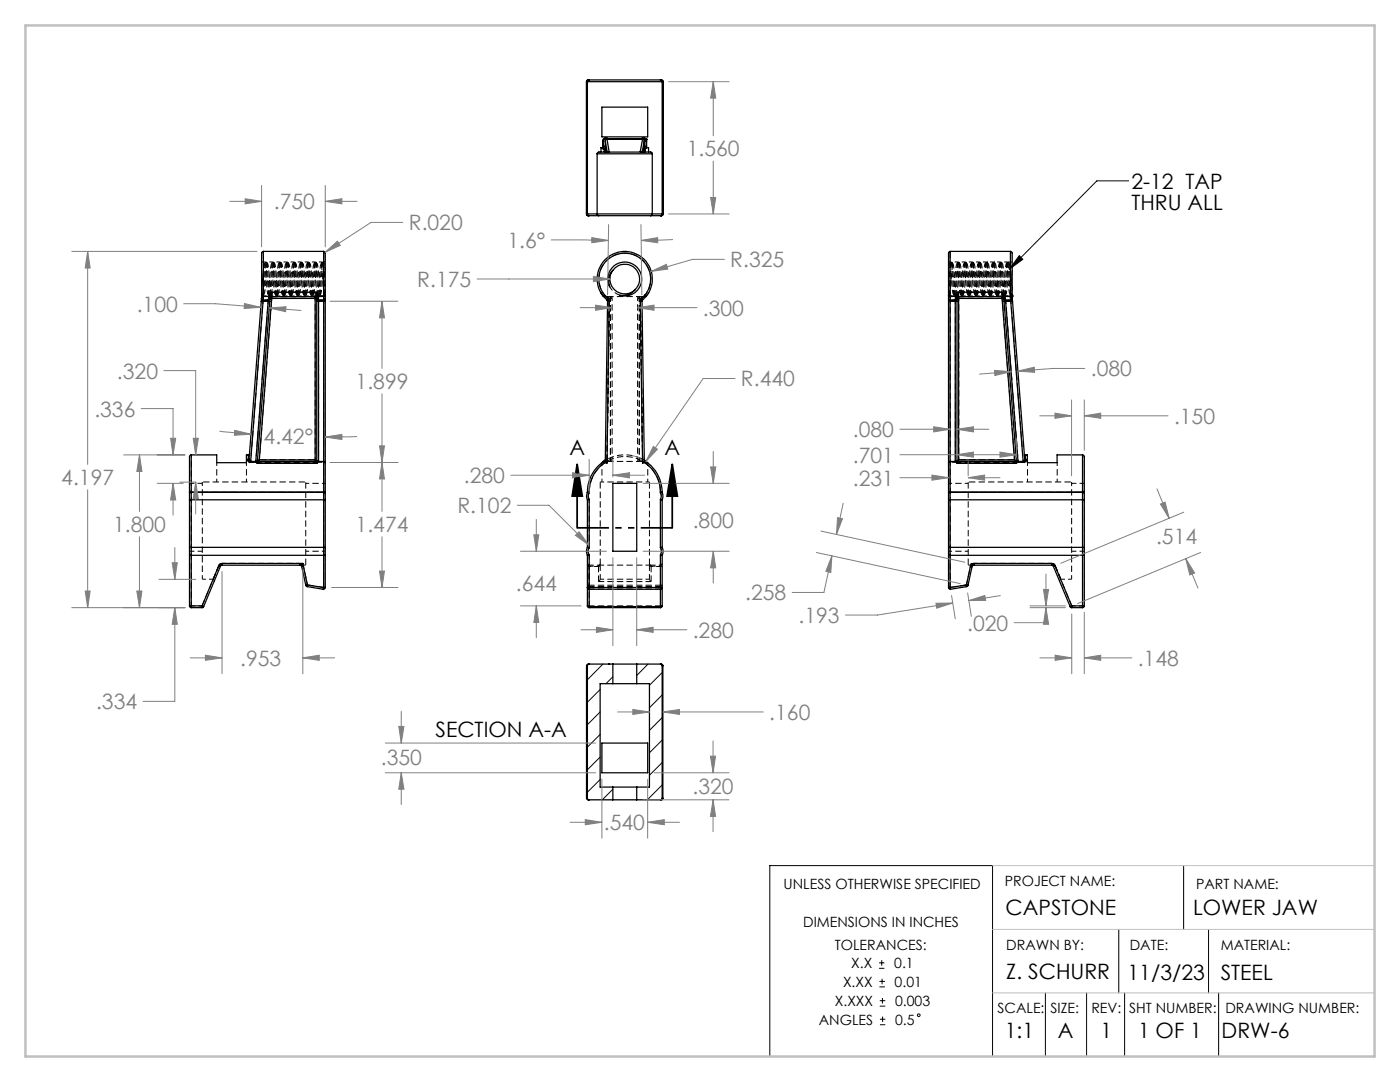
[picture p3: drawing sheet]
<svg xmlns="http://www.w3.org/2000/svg" width="279mm" height="216mm" viewBox="0 0 279 216" stroke-linecap="round" stroke-linejoin="round" font-family="sans-serif">
<g fill="none" stroke="#000" stroke-width=".2" stroke-dasharray="1.3 .6" stroke-dashoffset=".2" stroke-linecap="butt">
<path d="M52.7 58.6l-.5-4.7M62.9 58.3h-8.6M64.9 58.9l-.6-6.6M123.7 58.9a3.3 3.3 0 0 1-2.1-1.9M189.3 58.9l.6-6.6M201.5 58.6l.5-4.7M117.6 117h14.2M119.8 112.8v2.8M129.6 115.6v-2.8M131.8 117.5h-14.2M131.8 116.8h-14.2M209.9 112.4h-16.1"/>
<path d="M131.8 120.9h-14.2"/>
</g>
<g fill="none" stroke="#000" stroke-width=".2" stroke-dasharray="1.3 .6" stroke-dashoffset=".4" stroke-linecap="butt">
<path d="M52.8 52.7l.7 5.9 .6-5.9M53 52.3h-.8M54 59.1l.3-.8M54.1 58.6l-.7-5.9-.6 5.9M54.2 52.7l.7 5.9 .7-5.9M54.2 59.2l.1-.9M55.5 58.6l-.6-5.9-.7 5.9M55.6 52.7l.7 5.9 .7-5.9M57 58.6l-.7-5.9-.7 5.9M57 52.7l.7 5.9 .7-5.9M58.4 58.6l-.7-5.9-.7 5.9M58.4 52.7l.7 5.9 .7-5.9"/>
<path d="M59.8 58.6l-.7-5.9-.7 5.9M59.8 52.7l.7 5.9 .7-5.9M61.2 58.6l-.7-5.9-.7 5.9M61.2 52.7l.7 5.9 .7-5.9M62.6 58.6l-.7-5.9-.7 5.9M62.6 52.7l.7 5.9 .7-5.9M62.9 58.3v.9M63.1 58.8l.1 .7M64 58.6l-.7-5.9-.7 5.9M64.6 59.1v.8M120.7 58.9a5.2 5.2 0 0 1 .5-7 5.2 5.2 0 0 1 7 0 5.2 5.2 0 0 1 .5 7M121.9 54.6l.4-.7"/>
<path d="M128.2 59.5l.6-.4M128.8 59.1l.5-.5M189.7 59.9v-.8M190.7 59.1v.8M190.9 58.8l.1 .7M191.6 52.7l-.7 5.9-.7-5.9M191.7 58.6l.6-5.9 .7 5.9M193 52.7l-.7 5.9-.7-5.9M193.1 58.6l.6-5.9 .7 5.9M194.4 52.7l-.7 5.9-.7-5.9M194.5 58.6l.7-5.9 .6 5.9M195.8 52.7l-.7 5.9-.7-5.9"/>
<path d="M195.9 58.6l.7-5.9 .7 5.9M197.2 52.7l-.6 5.9-.8-5.9M197.3 58.6l.7-5.9 .7 5.9M198.6 52.7l-.6 5.9-.8-5.9M198.7 58.6l.7-5.9 .7 5.9M199.9 58.3l.1 .9M200.1 52.7l-.7 5.9-.7-5.9M200.1 58.6l.7-5.9 .7 5.9M200.2 58.8l.1 .7M201.5 52.7l-.7 5.9-.7-5.9M202 52.3h-.8M51.4 92.5h11.8"/>
<path d="M64.6 92.1v6.1M120.6 92.1l-.6 .4M129.4 92.5l-.6-.4M189.7 98.2v-6.1M191 92.5h11.9M43.7 112.8l.2-.3 .4-.1M44.3 112.4l-.4 .1-.2 .3M59.9 112.4l.6 .4M60.5 112.8l-.6-.4M117.3 112.4v.4l.3 .2M193.8 112.8l.5-.4M193.8 112.4l-.9 4.3"/>
<path d="M194.3 112.4l-.5 .4M209.9 112.4l.4 .1 .3 .3M210.6 112.8l-.3-.3-.4-.1"/>
</g>
<g fill="none" stroke="#000" stroke-width=".2" stroke-dasharray="1.3 .6" stroke-linecap="butt">
<path d="M52.2 57.8l.5-5.1M52.2 59h.1M52.2 58.9l.1 .1M52.2 58.6h.5M52.3 59l-.1-.1M52.5 59l.3-.4M52.5 59.9l-.3-.3M52.5 59.9l.1-.5M52.6 59.4v-.3M52.6 59.1v-8.9M53 52.3l-.3 .4M53.4 58.6l.3 .4"/>
<path d="M53.5 52.7l-.3-.4M53.6 59.9l-.1 .2M53.6 59.7v.2M53.8 59.1l-.2 .6M53.8 59.1h.2M53.9 59.6l-.3 .3M53.9 59.5h.3M53.9 59.5l-.3 .2M53.9 59.5l.1-.4M53.9 59l.3-.4M54.2 59.5v-.3M54.4 52.3l-.3 .4"/>
<path d="M54.9 58.6l.2 .4M54.9 52.7l-.3-.4M55.3 59l.3-.4M55.8 52.3l-.2 .4M56.3 58.6l.2 .4M56.3 52.7l-.3-.4M56.7 59l.3-.4M57.2 52.3l-.2 .4M57.7 58.6l.2 .4M57.7 52.7l-.3-.4M58.1 59l.3-.4M58.6 52.3l-.2 .4"/>
<path d="M59.1 58.6l.2 .4M59.1 52.7l-.2-.4M59.6 59l.2-.4M60 52.3l-.2 .4M60.5 58.6l.2 .4M60.5 52.7l-.2-.4M61 59l.2-.4M61.5 52.3l-.3 .4M61.9 58.6l.3 .4M61.9 52.7l-.2-.4M62.4 59l.2-.4M62.9 52.3l-.3 .4"/>
<path d="M62.9 59.2v.3M62.9 59.5h.3M63.1 58.8l-.2-.5M63.2 59.6l.4 .3M63.2 59.5l.4 .3M63.3 58.6l.3 .4M63.3 52.7l-.2-.4M63.4 59.1l-.3-.3M63.6 59.9v-.1M63.8 59l.2-.4M64.3 52.3l-.3 .4M64.6 59.9v.2"/>
<path d="M64.6 50.2v8.9M64.7 58.6l.2 .3M64.7 52.7l-.2-.4M64.8 58.6h.1M64.9 58.9l-.3 .2M64.9 59.6l-.3 .3M64.9 52.3h-.4M120.7 58.9l-.3 .2M120.7 59.4l.3-.2M121 59.2l-.3-.3M121 59.2h.4M121 59.7l.2-.2"/>
<path d="M121.2 59.9l.2-.3M121.2 59.5l.2 .1M121.3 59.5h.1M121.3 59.2v.3M121.4 59.2v.3M121.4 59.5h.4M121.4 59.2h-.1M121.4 59.5h-.2M121.4 59.6l-.1-.1M121.4 59.6l.2 .5M121.4 59.6l-.4-.4M121.8 59.2v.3"/>
<path d="M121.8 59.5h.4M121.8 59.2h-.4M121.8 59.5h-.4M122.2 59.5l-.4-.3M122.2 59.5h-.4M127.2 59.5h.4M127.6 59.2l-.4 .3M127.6 59.2v.3M127.6 59.5h.4M127.6 59.5v-.3M127.6 59.5h-.4M128 59.6l-.2 .5"/>
<path d="M128 59.6l.2 .3M128 59.6l.2-.1M128 59.2v.3M128 59.5h.1M128 59.2h-.4M128 59.5v-.3M128 59.5h-.4M128 59.2h.4M128.1 59.5l.2 .3M128.1 59.5l-.1 .1M128.2 59.5h-.2M128.2 59.5l.2 .2"/>
<path d="M128.2 59.9l-.2-.3M128.4 59.2l-.4 .4M128.7 59.4l-.3-.2M128.7 58.9l-.3 .3M129 59.1h-.2M129 59.1l-.3-.2M189.3 59.6l.4 .3M189.3 58.9l.4 .2M189.3 58.6h.2M189.3 58.9l.2-.3M189.7 59.1l-.4-.2M189.7 59.1v-8.9"/>
<path d="M189.7 52.3l-.2 .4M189.8 52.3h-.5M190.2 58.6l.3 .4M190.2 52.7l-.2-.4M190.7 59.9l.3-.3M190.7 59l.2-.4M190.9 58.8l-.2 .3M191 59.5h.3M191.2 52.3l-.3 .4M191.2 58.3l-.3 .5M191.3 59.5v-.3M191.3 59.2l-.3 .3"/>
<path d="M191.6 58.6l.3 .4M191.6 52.7l-.2-.4M192.1 59l.2-.4M192.6 52.3l-.3 .4M193 58.6l.3 .4M193 52.7l-.2-.4M193.5 59l.2-.4M194 52.3l-.3 .4M194.4 58.6l.3 .4M194.5 52.7l-.3-.4M194.9 59l.3-.4M195.4 52.3l-.3 .4"/>
<path d="M195.8 58.6l.3 .4M195.9 52.7l-.3-.4M196.3 59l.3-.4M196.8 52.3l-.2 .4M197.3 58.6l.2 .4M197.3 52.7l-.3-.4M197.7 59l.3-.4M198.2 52.3l-.2 .4M198.7 58.6l.2 .4M198.7 52.7l-.3-.4M199.1 59l.3-.4M199.6 52.3l-.2 .4"/>
<path d="M200 59.5h.3M200 59.2v.3M200.1 58.6l.2 .4M200.1 52.7l-.2-.4M200.2 58.8l-.3-.5M200.5 59.1l-.3-.3M200.6 59l.2-.4M200.7 59.7l-.4-.2M200.7 59.7l-.2-.6M200.7 59.9l-.3-.3M200.7 59.9v-.2M201 52.3l-.2 .4"/>
<path d="M201.5 58.6l.2 .4M201.5 52.7l-.2-.4M201.5 58.6h.5M201.7 59.4v.5M201.7 59.1v.3M201.7 50.2v8.9M201.7 59.9l.3-.3M201.7 59.9v.2M201.9 59h.1M202 59v-.1M202 58.9l-.3 .2M202 57.8l-.5-5.1"/>
<path d="M52.5 60.1v-.2M52.5 60.1h-.3M53.9 60.1h-.4M63.2 60.1h.4M63.6 60.1v-.2M64.9 60.1h-.3M121.3 60.1h.3M121.6 60.1l-.2-.5M121.6 60.1h-.3M127.8 60.1h.3M127.8 60.1l.2-.5M128.1 60.1h-.3"/>
<path d="M189.7 60.1h-.4M189.7 60.1v-.2M190.7 60.1v-.2M190.7 60.1h.3M200.7 60.1v-.2M200.7 60.1h-.3M202.1 60.1h-.4M37.8 98.2h.4M49.7 92.4v-.3M50 92.3l-.3 .1M50 92.1v.2M50 92.2v-.1"/>
<path d="M51 92.3l.4-.2M51 92.3l.1-.2M51.1 92.2l.3-.1M51.1 92.2v-.1M51.7 92.1h-.3M63.5 92.1h-.3M63.6 92.3l-.3-.2M63.6 92.1v.2M64.6 98.2h.3M64.6 92.3v-.2M64.9 92.4l-.3-.1M117.6 98.3v-.1"/>
<path d="M117.6 98.2h-.3M120.4 92.2h-.1M120.4 92.2v-.1M120.8 92.3l.3-.2M120.8 92.1h.3M121 92.4l.1-.3M121.8 92.1l.4-.4M127.6 92.1l-.4-.4M128.3 92.1l.1 .3M128.3 92.1l.3 .2M128.3 92.1h.3M129.6 96.2v16.6"/>
<path d="M131.8 98.2h.4M131.8 98.2v.1M189.3 98.2h.4M189.7 92.3l-.4 .1M189.7 92.1v.2M190.7 92.3v-.2M190.8 92.1l.2 .4M191 92.1l-.3 .2M191 92.1h-.2M193.2 96.2v16.6M202.5 92.1l.2 .1M202.7 92.2l.2 .3"/>
<path d="M202.7 92.2l.2-.1M202.9 92.1h-.4M202.9 92.1l.3 .2M202.9 92.1l.3 .1M203.2 92.1v.1M203.2 92.1v.2M204.2 92.1v.1M204.2 92.3v-.2M204.6 92.4v-.3M204.6 92.4l-.4-.1M216.4 98.2h-.3M42.5 115.6h-.1"/>
<path d="M42.7 116l-.2-.4M43.7 112.8l.3 .2M44 113l-.3-.2M44.3 112.8v-.4M44.3 112.4v.4M59.9 112.8v-.4M60.2 112.8h.3M60.2 113v-.2M60.2 113h.4M61 112.8h-.5M61 112.8v-16.6M61 116.8l.4-.1"/>
<path d="M61.4 116.7l-.1 .3M64.6 117.2h.3M64.6 117.2l-3.2-.5M64.6 117.2l-.1 .3M117.3 112.8l.3 .2M117.6 117.5l-.3-.3M117.6 117.5v-.5M117.6 117l-.3-.3M117.6 116.8l-.3-.1M117.6 116.8v.2M117.6 112.8v.2M117.6 112.8l-.3-.4"/>
<path d="M117.6 117.6v-.1M119.5 112.8l.3-.4M119.5 112.8v.2M119.5 113l.2-.2M119.5 113v-.2M119.5 113l.3-.2M119.5 116l.3-.4M119.7 112.8h.1M119.8 112.8v-16.6M129.6 112.8h.1M129.7 112.8l.3 .2M130 113v-.2"/>
<path d="M130 112.8l-.4-.4M130 112.8v.2M130 113l-.4-.2M130 116l-.4-.4M131.8 117v.5M131.8 116.8l.4-.1M131.8 113h.4M131.8 116.8v.2M131.8 112.8v.2M131.8 112.8l.4-.4M131.8 113v-.2M131.8 117.5v.1"/>
<path d="M132.2 117.2l-.4 .3M132.2 116.7l-.4 .3M132.2 112.8l-.4 .2M189.3 117.2h.4M189.7 117.5v-.3M192.9 116.7l-3.2 .5M192.9 117v-.3M193.2 116.8l-.3-.1M193.2 112.8h.6M193.8 112.8h.3M194.1 112.8l-.1 .2M194.3 112.8v-.4"/>
<path d="M209.9 112.8v-.4M210.2 113l.4-.2M210.6 112.8l-.4 .2M211.5 116l.2-.4M211.8 115.6h-.1M38.2 120.9h-.4M38.2 121.2v-.3M40.3 121.2v-.3M40.3 120.9l.4 .1M117.6 120.9h-.3M117.6 121.2v-.3M131.8 120.9v.3"/>
<path d="M132.2 120.9h-.4M213.9 120.9v.3M213.9 120.9l-.3 .1M216.1 120.9v.3M216.4 120.9h-.3"/>
</g>
<g fill="none" stroke="#000" stroke-width=".2" stroke-dasharray="1.3 .6" stroke-dashoffset=".7" stroke-linecap="butt">
<path d="M62.9 59.5v32.2M120.2 58.8l1.1 .7M127.2 59.5v32.2M129.2 58.8l-1.1 .7M200 59.5l2.5 32.2M53.5 60.1l-2.5 32.2M201.7 60.1l2.5 32.2M38.2 99.7v-1.5M38.2 98.2v-7.4M50 92.3l2.5-32.2M51.8 91.7l2.4-32.2M64.6 99.7v9.5"/>
<path d="M64.6 98.2v1.5M117.6 99.6a1.35 1.35 0 0 1 0-1.3M122.2 91.7v-32.2M131.8 98.3a1.35 1.35 0 0 1 0 1.3M189.7 99.7v-1.5M191.3 91.7v-32.2M203.2 92.3l-2.5-32.2M216.1 99.7v9.5M216.1 98.2v1.5M216.1 90.8v7.4M38.2 109.2v-9.5M117.6 116.8v-3.8"/>
<path d="M117.6 110.7a1.38 1.38 0 0 1 0-1.4M131.8 113v3.8M131.8 109.3a1.38 1.38 0 0 1 0 1.4M189.7 109.2v-9.5"/>
</g>
<path d="M121.6 60.1l-.5 32M127.8 60.1l.5 32M117.6 98.2a7.1 7.1 0 0 1 7.1-7.1 7.1 7.1 0 0 1 7.1 7.1M121.1 92.1l.5-32M128.3 92.1l-.5-32" fill="none" stroke="#000" stroke-width=".2" stroke-dasharray="1.3 .6" stroke-dashoffset="-.1" stroke-linecap="butt"/>
<path d="M52.5 59l-.3-1.8M121.3 59.2l-.9-.3-.5-.6M129.5 58.3a1.69 1.69 0 0 1-1.5 .9M201.8 59l.2-1.8M117.6 113h1.9M119.5 112.8h-1.9M119.5 113h-1.9M130 113h1.8M131.8 112.8h-1.8M131.8 113h-1.8" fill="none" stroke="#000" stroke-width=".2" stroke-dasharray="1.3 .6" stroke-dashoffset=".9" stroke-linecap="butt"/>
<path d="M121.1 92.1h.1" fill="none" stroke="#000" stroke-width=".2" stroke-dasharray="1.3 .6"/>
<g fill="none" stroke="#000" stroke-width=".2" stroke-dasharray="1.3 .6" stroke-dashoffset=".3" stroke-linecap="butt">
<path d="M53.4 52.7h-.6M53.5 58.6h.6M54.8 52.7h-.6M54.9 58.6h.6M56.3 52.7h-.7M56.3 58.6h.7M57.7 52.7h-.7M57.7 58.6h.7M59.1 52.7h-.7M59.1 58.6h.7M60.5 52.7h-.7M60.5 58.6h.7"/>
<path d="M61.9 52.7h-.7M61.9 58.6h.7M63.3 52.7h-.7M63.3 58.6h.7M63.6 59.8l-.2-.7M64.7 52.7h-.6M190.2 52.7h-.7M190.2 58.6h.7M191.6 52.7h-.7M191.6 58.6h.7M193 52.7h-.7M193.1 58.6h.6"/>
<path d="M194.4 52.7h-.6M194.5 58.6h.6M195.8 52.7h-.6M195.9 58.6h.6M197.2 52.7h-.6M197.3 58.6h.7M198.7 52.7h-.7M198.7 58.6h.7M200.1 52.7h-.7M200.1 58.6h.7M201.5 52.7h-.7M37.8 96.4h2.6"/>
<path d="M121.4 91.5l-.6 .2M121.8 92.1h-.7M127.6 92.1h.7M128.6 91.7l-.6-.2M216.4 96.4h-2.5M37.8 110h2.6M64.6 110.8v6.4M117.6 113v4.6M131.8 110.7v10.2M131.8 117.6v-4.6M189.7 117.2v-6.4M193.8 112.4l.2 .6"/>
<path d="M194.3 112.8l-.5-.4M216.1 110.8v10.1M216.4 110h-2.5M38.2 120.9v-10.1M117.6 120.9v-10.2"/>
</g>
<g fill="none" stroke="#000" stroke-width=".2" stroke-dasharray="1.3 .6" stroke-dashoffset=".5" stroke-linecap="butt">
<path d="M53.6 59.9h-1.1M54.3 58.3l-.5 .8M64.6 59.9h-1M64.7 52.7l-.7 5.9M121.8 59.5v32.6M127.6 59.5v32.6M189.5 52.7l.2 .6 .5 5.3M189.7 59.1h1M190.2 58.6l.7-5.9M190.7 59.9h-1M190.7 59.1h-1M190.9 52.7l.7 5.9"/>
<path d="M191.3 59.2l-.2-.3 .1-.6M201.7 59.9h-1M52.5 60.1h1M63.6 60.1h1M189.7 60.1h1M200.7 60.1h1M40.4 96.2v19.4M50 92.3h1M50 92.2h1.1M63.6 92.3h1M119.8 96.2h9.8M121.8 92.1v-32.6"/>
<path d="M127.6 92.1v-32.6M190.7 92.3h-1M203.2 92.2h1M204.2 92.3h-1M44.3 112.4h15.6M59.9 112.4h-15.6M60.6 113a.68 .68 0 0 0-.7-.6M119.8 115.6h9.8M129.6 112.8h-9.8M194.3 112.4h15.6M209.9 112.4h-15.6M213.9 115.6v-19.4"/>
<path d="M40.3 120.9h-2.1M216.1 120.9h-2.2"/>
</g>
<g fill="none" stroke="#000" stroke-width=".2" stroke-dasharray="1.3 .6" stroke-dashoffset=".6" stroke-linecap="butt">
<path d="M52.5 59h1.2M52.6 59.1h1.2M53.8 59.1h-1.2M53.9 59h1.2M54.4 52.3h-1.2M55.3 59h1.2M55.8 52.3h-1.2M56.7 59h1.2M57.2 52.3h-1.2M58.1 59h1.3M58.7 52.3h-1.3M59.5 59h1.3"/>
<path d="M60.1 52.3h-1.3M60.9 59h1.3M61.5 52.3h-1.3M62.4 59h1.2M62.9 52.3h-1.2M63.4 59.1h1.2M63.8 59h1.1M64.3 52.3h-1.2M64.6 59.1h-1.2M64.9 53.9l-.2-1.2M120.2 58.8l1 .7M121.8 59.2h5.8"/>
<path d="M189.3 53.9l.2-1.1M189.3 59h1.2M190.7 59h1.2M191.2 52.3h-1.3M192.1 59h1.2M192.6 52.3h-1.2M193.5 59h1.2M194 52.3h-1.2M194.9 59h1.2M195.4 52.3h-1.2M196.3 59h1.2M196.8 52.3h-1.2"/>
<path d="M197.7 59h1.2M198.2 52.3h-1.2M199.1 59h1.3M199.6 52.3h-1.2M200.5 59h1.3M201.1 52.3h-1.3M201.7 59.1h-1.2M43.3 92.3v3.9M49.2 92.3v3.9M49.6 91.5a.39 .39 0 0 0-.1 .5 .39 .39 0 0 0 .5 .2M61 96.4h3.9M120.1 92.3v3.9"/>
<path d="M120.3 92.2l1.1-.7M121.8 92.1h5.8M128 91.5l1.1 .7M129.3 92.3v3.9M131.8 99.6v9.7M193.2 96.4h-3.9M204.2 92.2a.39 .39 0 0 0 .5-.2 .39 .39 0 0 0-.1-.5M205.1 92.3v3.9M211 92.3v3.9M40.4 115.6h2M61 110h3.9M61.4 116.7l-.8-3.7"/>
<path d="M117.6 109.3v-9.7M193.2 110h-3.9M213.9 115.6h-2.1"/>
</g>
<g fill="none" stroke="#000" stroke-width=".2" stroke-dasharray="1.3 .6" stroke-dashoffset=".1" stroke-linecap="butt">
<path d="M53 52.3l-.7 6.7M53.2 52.3l-.7 6.7M53.7 59l-.7-6.7M53.9 59l-.7-6.7M54.2 59.5h8.7M54.4 52.3l-.7 6.7M54.6 52.3l-.7 6.7M55.1 59l-.7-6.7M55.3 59l-.7-6.7M55.8 52.3l-.7 6.7M56 52.3l-.6 6.7M56.5 59l-.7-6.7"/>
<path d="M56.7 59l-.7-6.7M57.2 52.3l-.7 6.7M57.4 52.3l-.6 6.7M57.9 59l-.7-6.7M58.1 59l-.7-6.7M58.6 52.3l-.7 6.7M58.8 52.3l-.6 6.7M59.3 59l-.6-6.7M59.5 59l-.6-6.7M60 52.3l-.6 6.7M60.2 52.3l-.6 6.7M60.7 59l-.6-6.7"/>
<path d="M60.9 59l-.6-6.7M61.4 52.3l-.6 6.7M61.7 52.3l-.7 6.7M62.2 59l-.7-6.7M62.4 59l-.7-6.7M62.8 52.3l-.6 6.7M63.1 52.3l-.7 6.7M63.6 59l-.7-6.7M63.8 59l-.7-6.7M64.1 52.7l.6 5.9 .2-.8M64.3 52.3l-.7 6.7M64.5 52.3l-.7 6.7"/>
<path d="M64.9 57.2l-.4-4.9M189.3 57.2l.4-4.9M189.8 52.3l.7 6.7M190 52.3l.7 6.7M190.2 52.7l-.7 5.9-.2-.8M190.5 59l.6-6.6M190.7 59l.7-6.7M191.2 52.3l.7 6.7M191.3 59.5h8.7M191.4 52.3l.7 6.7M191.9 59l.6-6.6M192.1 59l.7-6.7"/>
<path d="M192.6 52.3l.7 6.7M192.8 52.3l.7 6.7M193.3 59l.7-6.6M193.5 59l.7-6.7M194 52.3l.7 6.7M194.2 52.3l.7 6.7M194.7 59l.7-6.6M194.9 59l.7-6.7M195.4 52.3l.7 6.7M195.6 52.3l.7 6.7M196.1 59l.7-6.6M196.3 59l.7-6.7"/>
<path d="M196.8 52.3l.7 6.7M197 52.3l.7 6.7M197.5 59l.7-6.6M197.8 59l.6-6.7M198.2 52.3l.7 6.7M198.4 52.3l.7 6.7M198.9 59l.7-6.6M199.1 59l.7-6.7M199.6 52.3l.7 6.7M199.8 52.3l.7 6.7M199.9 58.3h-8.7M200.4 59l.6-6.6"/>
<path d="M200.6 59l.6-6.7M201.1 52.3l.6 6.7M201.3 52.3l.6 6.7M51 92.3h12.6M121.4 91.5a7.5 7.5 0 0 1 6.6 0M203.2 92.3h-12.5M42.5 115.6l1.2-2.8M43.7 112.8l-1.2 2.8M43.7 112.8l-3.4 8.1M119.5 116v-3M130 113v3M130 116h-10.5"/>
<path d="M210.6 112.8l1.1 2.8M211.7 115.6l-1.1-2.8M213.9 120.9l-3.3-8.1"/>
</g>
<g fill="none" stroke="#000" stroke-width=".25">
<path d="M117.1 16.3h.1M117.1 16.3v26.4M117.2 16.3h15M117.2 16.3v26.4M117.4 15.9l-.3 .4M117.4 15.9l-.3 .2v.2M117.4 15.9h.2M117.6 15.9h14.2M117.6 15.9l-.4 .4M131.8 15.9l.4 .4M131.8 15.9h.2M132 15.9l.3 .2v.2"/>
<path d="M132.2 16.3h.1M132.2 16.3v26.4M132.3 16.3h.1M132.3 16.3v26.4M119.2 30.7l.3-.4h10.4l.3 .4M119.2 30.7h11M119.2 30.7v12M119.9 29.5h.5M119.9 29.5l.5 .2M119.9 29.5v.8M120.1 21.4h9.2v5.9h-9.2zM120.3 29.2l.1 .3"/>
<path d="M120.3 28.2h.1M120.3 29.2h.1M120.3 28.2v1M120.4 29.7l.2 .1M120.4 29.2v.3M120.4 29.5v.2M120.4 29.5h.1M120.4 28.2v1M120.4 27.8h.1M120.4 29.5l.2 .3M120.4 27.8h8.5M120.4 27.8v.4"/>
<path d="M120.6 29.8v.5M120.8 29.1l.2 1.2-.2-1.1M120.8 28.1v2.2M120.8 28.1l.4 2.2M121 27.8l-.2 .3M121.1 27.8l.5 2.5M121.4 30.3h-.5M121.4 27.7h6.6M121.4 27.7a.64 .64 0 0 0-.7-.2 .64 .64 0 0 0-.4 .7M121.4 27.7l-1 .1M121.6 30.3h-.2M127.8 30.3h.2"/>
<path d="M128 27.7a.62 .62 0 0 1 .7-.2 .62 .62 0 0 1 .3 .7M128 27.7l.9 .1M128 30.3h.4M128.2 27.8l-.4 2.5M128.4 27.8l.2 .3M128.6 29.1l-.2 1.2 .2-1.1M128.6 28.1v2.2M128.6 28.1l-.4 2.2M128.9 27.8h.1M128.9 27.8v.4M128.9 28.2h.1M128.9 29.2v.3"/>
<path d="M128.9 29.2h.1M128.9 28.2v1M129 29.5h.4v.8M129 29.5h-.2v.8M129 29.2v.3M129 28.2v1M130.2 30.7v12M52.2 59.6l.3 .3M52.2 59.6l-.1 .5M52.2 58.9h.1M52.2 58.9l.4 .3M52.2 59.2l.1 .2h.3"/>
<path d="M52.2 59.2h.1M52.2 58.9v.3M52.2 59.2v.4M52.5 59.9v.2M52.5 59.9h1.1M52.6 50.2l-.4 .2v8.5M52.6 50.2v9M52.6 50.2h12M52.6 59.2h1.2M52.6 59.2v.2M52.6 59.4l-.1 .5M53.6 59.9l-.1 .2"/>
<path d="M53.6 59.7v.2M53.8 59.2l-.2 .5M53.9 59.7l-.3 .2M53.9 59.7l-.1 .4M53.9 59.5l-.3 .2M53.9 59.5h.3M53.9 59.5v.2M54.1 58.8l-.3 .4M54.1 58.8l-.2 .7M54.2 59.2l-.3 .3M54.2 59.2v.3M54.2 59.2h8.7"/>
<path d="M54.2 59.5h8.7M54.2 59.5l-2.4 32.3M54.3 58.3l-.2 .5M54.3 58.3l-.1 .9M54.3 58.3h8.8M62.9 59.2h.1M62.9 59.2l.3 .3M62.9 59.2v.3M62.9 59.5h.3M62.9 59.5v32.3M63.1 58.3l.3 .5M63.1 58.3a.67 .67 0 0 1-.2 .9"/>
<path d="M63.2 59.7l.4 .2M63.2 59.7v.4M63.2 59.5v.2M63.4 58.8l.1 .3M63.4 58.8l-.2 .7M63.5 59.1l.1 .1M63.5 59.1h1.1M63.6 59.9v.2M63.6 59.2h1M63.6 59.9h1M63.6 59.2v.7M64.6 50.2l.3 .2v8.5"/>
<path d="M64.6 59.1v.1M64.6 59.9v.2M64.6 50.2v8.9M64.6 59.2v.7M64.9 58.9l-.3 .2M64.9 58.9l-.3 .3M64.9 59.7l-.3 .2M64.9 59.7v.4M64.9 58.9v.8M117.1 42.7l.3 .3M117.1 42.7v.2l.3 .1M117.1 42.7h.1"/>
<path d="M117.2 42.7l.4 .3M117.2 42.7h2M117.4 43h.2M117.6 43h1.9M119.2 42.7l.3 .3M119.2 42.7h11M119.5 43h10.4M119.8 58.3l.4 .5M120.4 59.1v.1M120.4 59.1a5.5 5.5 0 0 1 .5-7.5 5.5 5.5 0 0 1 7.5 0 5.5 5.5 0 0 1 .6 7.5M120.4 59.2l.7 .7M120.7 58.9a5.2 5.2 0 0 1 .5-7 5.2 5.2 0 0 1 7 0 5.2 5.2 0 0 1 .5 7"/>
<path d="M120.7 58.9l-.3 .2M120.7 58.9l-.3 .3M120.7 58.9l.7 .8M121.1 59.9l.1 .2M121.4 59.7l.2 .4M121.4 59.7l-.3 .2M122.3 54a2.95 2.95 0 0 1 4.3-.6 2.95 2.95 0 0 1 .1 4.4M122.5 53.1a3.4 3.4 0 0 1 5.5 1.9 3.4 3.4 0 0 1-4.4 3.9 3.1 3.1 0 0 0 3.2-1.1 2.95 2.95 0 0 1-4 .1 2.95 2.95 0 0 1-.5-3.9 3 3 0 0 0-.6 3.2 3.4 3.4 0 0 1 .8-4.1zM128 59.7l-.2 .4M128 59.7l.2 .2M128.2 59.9l-.1 .2M128.7 58.9l.3 .2"/>
<path d="M128.7 58.9l.2 .3M128.7 58.9l-.7 .8M128.9 59.2l-.7 .7M129 59.1l-.1 .1M129.9 43h1.9M130.2 42.7l-.1 .2-.2 .1M130.2 42.7h2M131.8 43h.2M132.2 42.7l-.4 .3M132.2 42.7h.1M132.3 42.7v.2l-.3 .1M132.3 42.7h.1"/>
<path d="M189.3 58.9l.3 .2M189.3 58.9l.3 .3M189.3 59.7l.3 .2M189.3 59.7v.4M189.3 58.9v.8M189.6 50.2l-.3 .2v8.5M189.6 59.1v.1M189.6 59.9v.2M189.6 50.2v8.9M189.6 50.2h12M189.6 59.2v.7M189.6 59.1h1.3"/>
<path d="M189.6 59.2h1.2M189.6 59.9h1M190.6 59.9v.2M190.6 59.8v.1M190.8 59.2l-.2 .6M190.9 59.1l-.1 .1M191 59.5l-.4 .3M191 59.7l-.4 .2M191 59.7v.4M191 59.5h.3M191 59.5v.2M191.1 58.8l-.2 .3"/>
<path d="M191.1 58.8l-.1 .7M191.3 58.3l-.2 .5M191.3 58.3v.9M191.3 59.2l-.3 .1v.2M191.3 59.2v.3M191.3 58.3h8.6M191.3 59.2h8.7M191.3 59.5h8.7M191.3 59.5v32.3M199.9 58.3l.6 .8M199.9 58.3l.3 .8M199.9 58.3l.1 .9"/>
<path d="M200 59.2l.3 .3M200 59.2v.3M200 59.5l2.5 32.3M200.2 59.1h.3M200.2 59.1l.1 .4M200.2 59.1l.3 .1M200.3 59.5l.4 .2M200.3 59.5h-.3M200.3 59.5v.2M200.3 59.7l.4 .2M200.3 59.7l.1 .4M200.5 59.1v.1"/>
<path d="M200.5 59.2l.2 .5M200.5 59.1h1.1M200.5 59.2h1.1M200.7 59.9v.2M200.7 59.9h1M200.7 59.7v.2M201.6 50.2l.4 .2v8.5M201.6 59.1v.1M201.6 50.2v8.9M201.6 59.2v.2M201.6 59.4l.1 .5M201.7 59.9v.2"/>
<path d="M202 58.9h.1M202 58.9l-.4 .2M202 58.9l-.4 .3M202 59.2l-.4 .2M202 59.2h.1M202 58.9v.3M202 59.2v.4M202 59.6l-.3 .3M202 59.6l.1 .5M52.1 60.1h.4M52.1 60.1l-2.4 32M52.5 60.1l-2.5 32.1"/>
<path d="M52.5 60.1h1M53.5 60.1h.3M53.5 60.1l-2.5 32M53.8 60.1l-2.4 32M63.2 60.1h.4M63.2 60.1v32M63.6 60.1h1M63.6 60.1v32M64.6 60.1h.3M64.6 60.1v32M64.9 60.1v32.2M121.2 60.1h.4"/>
<path d="M121.2 60.1l-.4 32.2M121.6 60.1l-.5 32.4-.3-.2M127.8 60.1h.3M127.8 60.1l.4 32.4 .4-.2M128.1 60.1l.5 32.2M189.3 60.1h.3M189.3 60.1v32.2M189.6 60.1v32M189.6 60.1h1M190.6 60.1h.4M190.6 60.1v32M191 60.1v32"/>
<path d="M200.4 60.1l2.4 32M200.7 60.1h-.3M200.7 60.1h1M200.7 60.1l2.5 32M201.7 60.1l2.5 32.1M201.7 60.1h.4M202.1 60.1l2.4 32M37.8 98.4v1.3M37.8 99.7h.4M37.8 98.2h.4M37.8 98.2v.2M37.8 99.7v9.6"/>
<path d="M38.2 90.8l-.4 .3v7.1M38.2 98.2l-.4 .2M38.2 98.2v1.5M38.2 90.8h5.1v1.5h5.9v-1.5h.3l.1 .7M38.2 90.8v7.4M38.2 98.2h26.4M38.2 99.7h26.4M38.2 98.2h.1M38.2 99.7v9.5M49.6 91.5a.4 .4 0 0 0-.1 .6 .4 .4 0 0 0 .5 .1M49.6 91.5l.1 .6M49.7 92.1h.1"/>
<path d="M49.7 92.1h1.3M50 92.2h1M51 92.1v.1M51 92.1h.4M51.3 92.5h11.9M51.4 92.1l-.4 .1M51.4 92.1l-.1 .4M51.4 92.1l.2 .1M51.4 92.1h.3M51.4 92.1h11.8M51.6 92.2l-.3 .3M51.7 92.1l-.1 .1"/>
<path d="M51.7 92.1h11.5M51.8 91.8l-.4 .3M51.8 91.8h11.1M62.9 91.8l.3 .3M63.2 92.1v.4M63.2 92.1h.1M63.5 92.1l-.3 .4M63.5 92.1h-.3M63.5 92.1h1.1M64.6 98.2v1.5M64.6 98.2l.3 .2M64.6 92.1v6.1"/>
<path d="M64.6 98.2h.3M64.6 92.1l.3 .2M64.6 98.2h.1M64.6 99.7v9.5M64.9 98.4v1.3M64.9 99.7h-.3M64.9 92.3v5.9M64.9 98.2v.2M64.9 99.7v9.6M117.2 98.2h.4M117.2 98.2l.4 .2M117.2 98.2a1.64 1.64 0 0 0 0 1.5"/>
<path d="M117.2 98.2h.1M117.2 99.7v9.5M117.6 98.4a1.29 1.29 0 0 0 0 1.3M117.6 99.7h-.4M117.6 98.2v.2M117.6 99.7v9.6M120.4 92.1l-.1 .1M120.4 92.1a7.6 7.6 0 0 0-3.2 6.1M120.4 92.1l.4 .2M120.4 92.1h.1M120.4 92.1h.4M120.8 92.3a6.8 6.8 0 0 0-3.2 5.9"/>
<path d="M120.8 91.8l-.4 .3M122.3 96.4h4.8v13.6h-4.8zM128.6 92.3a7.1 7.1 0 0 1 3.2 5.9M128.6 91.8l.3 .3M128.6 92.1h.3M128.9 92.1a7.5 7.5 0 0 1 3.3 6.1M128.9 92.1l-.3 .2M128.9 92.1h.1M128.9 92.1l.1 .1M131.8 98.4a1.29 1.29 0 0 1 0 1.3M131.8 98.2h.4M131.8 99.7h.4"/>
<path d="M131.8 98.2v.2M131.8 99.7v9.6M132.2 98.2l-.4 .2M132.2 98.2l.1 .6-.1 .9M132.2 98.2h.1M132.2 99.7v9.5M189.3 98.4v1.3M189.3 99.7h.3M189.3 98.2h.3M189.3 92.3v5.9M189.3 98.2v.2M189.3 99.7v9.6"/>
<path d="M189.6 98.2v1.5M189.6 98.2l-.3 .2M189.6 92.1v6.1M189.6 92.1l-.3 .2M189.6 92.1h13.2M189.6 98.2h26.4M189.6 99.7h26.4M189.6 98.2h.1M189.6 99.7v9.5M191 92.1v.4h11.9l-.1-.4M191 92.1h11.8M191.3 91.8l-.3 .3"/>
<path d="M191.3 91.8h11.2M202.5 91.8l.3 .3M202.8 92.1l.4 .1M202.8 92.1h.4M203.2 92.1v.1M203.2 92.1h1.3M203.2 92.2h1M204.5 92.1h.1M204.6 91.5a.4 .4 0 0 1 .1 .6 .4 .4 0 0 1-.5 .1M204.6 91.5l-.1 .6M216 90.8l.4 .3v7.1M216 98.2v1.5"/>
<path d="M216 98.2l.4 .2M216 90.8h-5v1.5h-6v-1.5h-.3l-.1 .7M216 98.2h.4M216 90.8v7.4M216 98.2h.1M216 99.7v9.5M216.4 98.4v1.3M216.4 99.7h-.4M216.4 98.2v.2M216.4 99.7v9.6M37.8 109.3v1.4M37.8 110.7l.4 .1"/>
<path d="M37.8 110.7v10.2M38.2 109.2l-.4 .1M38.2 109.2v1.6M38.2 109.2h26.4M38.2 110.8h26.4M38.2 110.8v10.1M43.7 112.9l.3 .1M43.7 112.9l-3.4 8M44 113l-3.4 8M44.3 112.4l-.3 .1-.3 .4M44.3 112.4v.4M44.3 112.8l-.3 .2"/>
<path d="M44.3 112.4h16.1M44.3 112.8h15.6M59.9 112.8l.3 .3M60.2 113.1l.8 3.7M60.4 112.4l-.5 .4M60.4 112.4l-.2 .7M60.4 112.4l.9 4.3M61 116.8l.3 .3M61.3 117.1l3.2 .5M61.3 116.7l-.3 .1M61.3 116.7v.4M61.3 116.7l3.3 .5"/>
<path d="M64.6 109.2v1.6M64.6 109.2l.3 .1M64.6 117.2l-.1 .4M64.6 117.2h.3M64.6 110.8v6.4M64.9 109.3v1.4M64.9 110.7l-.3 .1M64.9 117.2l-.2 .3-.2 .1M64.9 110.7v6.5M117.2 109.2a1.87 1.87 0 0 0 0 1.6M117.2 109.2l.4 .1M117.2 110.8v10.1"/>
<path d="M117.6 117.2h-.4l.4 .4M117.6 109.3a1.34 1.34 0 0 0 0 1.4M117.6 110.7l-.4 .1M117.6 117.2v.4M117.6 117.6h14.2M117.6 117.2h14.2M117.6 110.7v6.5M117.6 117.6v3.4M131.8 117.2h.4l-.4 .4M131.8 109.3a1.34 1.34 0 0 1 0 1.4M131.8 110.7l.4 .1M131.8 117.2v.4"/>
<path d="M131.8 110.7v6.5M131.8 117.6v3.4M132.2 109.2l-.4 .1M132.2 109.2a1.87 1.87 0 0 1 0 1.6M132.2 110.8v10.1M189.3 109.3v1.4M189.3 110.7l.3 .1M189.3 117.2h.3M189.3 117.2l.2 .3 .2 .1M189.3 110.7v6.5M189.6 109.2v1.6M189.6 109.2l-.3 .1"/>
<path d="M189.6 117.2l.1 .4M189.6 109.2h26.4M189.6 110.8h26.4M189.6 110.8v6.4M192.9 116.7l.3 .1M192.9 116.7v.4M192.9 116.7l-3.3 .5M192.9 117.1l-3.2 .5M193.2 116.8l-.3 .3M193.7 113l.3 .1M193.7 113l-.8 3.7M194 113.1l-.8 3.7"/>
<path d="M194.3 112.4l-.5 .3-.1 .3M194.3 112.4v.4M194.3 112.8l-.3 .3M194.3 112.4h15.6M194.3 112.8h15.6M209.9 112.4l.3 .1 .3 .4M209.9 112.8l.3 .2M209.9 112.4v.4M210.2 113l3.4 8M210.5 112.9l-.3 .1M210.5 112.9l3.4 8M216 109.2v1.6"/>
<path d="M216 109.2l.4 .1M216 110.8v10.1M216.4 109.3v1.4M216.4 110.7l-.4 .1M216.4 110.7v10.2M37.8 120.9h.4M37.8 120.9l.4 .3M38.2 120.9v.3M38.2 121.2h2.1M38.2 120.9h2.1M40.3 120.9v.3M40.3 120.9l.3 .1"/>
<path d="M40.6 121l-.3 .2M117.1 132.9h.1M117.1 132.9v26.4M117.2 120.9l.4 .1M117.2 120.9l.4 .3M117.2 132.9v26.4M117.6 121v.2M117.6 121h14.2M117.6 121.2h14.2M117.6 132.5l-.4 .1-.1 .3M117.6 132.5l-.4 .4M117.6 132.5h14.2"/>
<path d="M119.8 136.4h9.8v20.7h-9.8zM121.5 132.5h.1M122.3 132.5v3.9M127.1 132.5v3.9M131.8 121v.2M131.8 132.5l.4 .1 .1 .3M131.8 132.5l.4 .4M132.2 120.9l-.4 .1M132.2 120.9l-.4 .3M132.2 132.9h.1M132.2 132.9v26.4M132.3 132.9v26.4"/>
<path d="M213.6 121l.3 .2M213.9 120.9v.3M213.9 120.9l-.3 .1M213.9 121.2h2.1M213.9 120.9h2.1M216 120.9h.4M216 120.9v.3M216.4 120.9l-.4 .3M117.1 159.3l.2 .3h.3M117.1 159.3h.1M117.2 159.3l.2 .3h.2M117.6 159.6h14.2"/>
<path d="M120.1 148.3h9.2v5.9h-9.2zM122.3 157.1v2.5M127.1 157.1v2.5M132.2 159.3l-.2 .2-.2 .1M132.2 159.3h.1M132.3 159.3l-.1 .2-.4 .1"/>
</g>
<path d="M40.4 96.2h20.6M62.9 91.7h-11.1M64.6 98.2h-26.4M189.7 98.2h26.4M193.2 96.2h20.7M202.5 91.7h-11.2" fill="none" stroke="#000" stroke-width=".2" stroke-dasharray="1.3 .6" stroke-dashoffset="-.2" stroke-linecap="butt"/>
<path d="M64.6 60.1v32.2M190.7 60.1v32.2M63.6 92.3v-32.2M189.7 92.3v-32.2M38.2 110.8v-1.6M64.6 109.2v1.6M189.7 110.8v-1.6M216.1 109.2v1.6" fill="none" stroke="#000" stroke-width=".2" stroke-dasharray="1.3 .6" stroke-dashoffset=".8" stroke-linecap="butt"/>
<g fill="none" stroke="#000" stroke-width=".2">
<path d="M225.2 36.1h-6.3l-17.5 17.6M203.4 51l.7 .8-2.7 1.9zM119.8 137.6l-2.6 2.5M120.3 132.5l-3.1 3.1M122.3 135l-1.4 1.4M129.3 132.5l-2.2 2.3M132.2 138.7l-2.6 2.5M132.2 134.2l-2.6 2.5M119.8 142.1l-2.6 2.5M119.8 146.5l-2.6 2.6M119.8 151.1l-2.6 2.5M119.8 155.5l-2.6 2.6"/>
<path d="M122.3 157.5l-2.1 2.1M127.2 157.1l-.1 .1M132.2 143.2l-2.6 2.5M132.2 147.7l-2.6 2.5M132.2 152.2l-2.6 2.5M132.2 156.6l-3 3M236.2 172.7v12.8M175.4 193.2h1.1M175.4 192.1h1.1M175.5 196.9h1.1M175.5 195.8h1.1M175.6 199.7h1.1"/>
<path d="M176 191.6v1.1M176 195.3v1.1M176.1 199.1v1.1M208.6 198.1v12.7M216.9 198.1v12.7M223.3 185.5v12.6M224.4 198.1v12.7M241.2 185.5v12.6M243.2 198.1v12.7M153.6 210.8v-38.1h44.5v38.1M175.6 200.8h1.1M175.6 204.5h1.1"/>
<path d="M175.6 203.4h1.1M176.1 202.8v1.1"/>
<circle cx="183.3" cy="202.6" r=".28"/>
</g>
<path d="M115.2 92.6l1 6.4h-2zM115.2 92.6v12.7M134.2 92.6l1 6.4h-2.1zM134.2 92.6v12.7" fill="none" stroke="#000" stroke-width=".35"/>
<g fill="none" stroke="#808080" stroke-width=".2">
<path d="M133.4 16.3h12.1M142.3 16.3l.5 3.3h-1zM142.3 16.3v10.8M48.9 39.7l3.3 .5-3.3 .5zM52.2 37v12.2M64.9 37v12.2M141.8 39.4h1l-.5 3.3zM142.3 32.1v10.6M14.3 50.2h37M17.5 50.2l.5 3.3h-1zM17.5 50.2v42.5M45.9 40.2h6.3"/>
<path d="M64.9 50.3l2.4-2.2 .6 .9zM64.9 40.2l3.3-.5v1zM64.9 40.2h6.4M80.4 44.4h-6.4l-9.1 5.9M95.2 55.7h26.5M110 47.9l11.4 .1M118.1 47.4l3.3 .6-3.3 .4zM118.4 55.2l3.3 .5-3.3 .5zM121.5 44.8l-.3 14M127.9 44.8l.2 14M128 48l3.2-.6 .1 1zM130 54.2l3-1.5 .3 1z"/>
<path d="M133.4 42.7h12.1M134.3 47.8l-6.3 .2M144.6 51.8h-6.4l-8.2 2.4M32.7 73.9h6.4v16.9M36.7 60.6h6.3l9 .7M48.8 60.6l3.2 .7-3.3 .3zM53.7 61.5l3.4-.3-.1 1zM53.7 61.5l6.4 .4M65.9 60.1h13.5M76.2 60.1l.5 3.3h-1zM76.2 60.1v13.4M76.2 78.6v23.5"/>
<path d="M115.8 61.4h6.3M118.9 60.9l3.2 .5-3.2 .5zM127.2 61.4l3.3-.5v1zM127.2 61.4h11.9M146.7 75.5h-6.4l-11.4 16.6M198.5 73.9l3.3 .3-3.3 .7zM201.8 74.2l-6.3 .4M203.1 74l3.3-.7 .1 1zM213.9 79.8v15.1M216.4 79.8v10.1M216.5 73.5h-6.4l-7 .5M17.5 97.7v23.5"/>
<path d="M24.7 90.8h12.2M27.8 90.8l.5 3.3h-1zM27.8 90.8v11.3M28.2 81.5h6.3v9.3M31.4 96.4h5.1M34 87.5h1.1l-.6 3.3zM34.5 96.4l.6 3.4h-1.1zM34.5 96.4v6.4M35.9 96.2h3.2M38.6 87.5h1l-.5 3.3zM39.1 96.2l.5 3.3h-1zM39.1 96.2v6.4"/>
<path d="M43.8 86l6.3 .6M46.8 85.9l3.3 .7-3.3 .3zM64.9 87.2l3.3-.5v1zM65.9 92.3h13.5M71.3 87.1l-6.4 .1M75.7 89h1l-.5 3.3zM76.2 92.3l.5 3.3h-1zM102 94.8h15.6M114.3 94.3l3.3 .5-3.3 .6zM117.6 91.7v6.7M122.3 94.8l3.3-.5v1.1zM122.3 91.7v3.5"/>
<path d="M122.3 94.8h6.4M126.2 90.9l1.6 .6M128.3 96.4h17.2M130.4 89.1l.8 .5-2.3 2.5zM141.8 93.2h1l-.5 3.2zM142.3 90.1v6.3M179.6 95.3h9.7M179.6 85.7h10M179.6 90.7h23.3M186 94.8l3.3 .5-3.3 .5zM186.3 85.2l3.3 .5-3.3 .5zM191 85.7l3.3-.5v1z"/>
<path d="M191 90.7l3.3-.5v1zM191 85.7h6.3M191 87.6v3.2M193.2 95.3l3.3-.5v1zM193.2 92.1v2.8M193.2 95.3h6.4M199.6 90.2l3.3 .5-3.3 .5zM202.9 87.6v3.6M207.5 83h6.4M210.5 82.4l3.4 .6-3.4 .5zM216.4 83l3.3-.6v1.1zM216.4 83h16.7"/>
<path d="M230.9 97.5l2.4 5.9M17 117.9h1l-.5 3.3zM27.3 117.9h1l-.5 3.3zM27.8 107.1v14.1M31.7 115.6h7.4M34.4 112.3h1l-.5 3.3zM34.9 109.3v6.3M44.3 114.1v20.3M60.4 113.7v20.7M66.2 117.2h13.2M75.7 113.9h1l-.5 3.3zM76.2 107.1v10.1"/>
<path d="M103.2 100.8h6.4l7.9 8M103.9 110h17.1M106.5 106.7h1l-.5 3.3zM107 103.6v6.4M114.8 106.8l.8-.7 1.9 2.7zM122.3 111.3v17.5M127.1 111.3v17.5M128.3 110h17.2M142.3 110l.5 3.3h-1zM142.3 110v6.3M162.9 110.2l28.7 6.3M163.8 106l28.7 6.2"/>
<path d="M166 110.9l-.2 3.3-1-.2zM166 110.9l-1.6 7.3h-6.3M167.1 103.3l1 .2-1.2 3.1zM168.3 100.4l-1.4 6.2M189.9 118.8l.7 4.7M193.1 118.3l.8 4.7M193.4 119.8l3.1-1 .2 1zM199.6 118.9l-6.2 .9M208.2 117.6h1.1l-.6 3.3zM208.7 114.5v6.4M231.6 100.6l.9-.4 .8 3.2zM236.3 102.2l-24.6 10.2"/>
<path d="M236.6 111.5l1.8 2.8-.9 .4zM236.6 111.5l2.5 5.8M239.6 110.2l-24.5 10.2M14.3 121.2h22.6M34.9 121.2l.5 3.4h-1zM34.9 121.2v18.7h-6.4M38 131.3h6.3M41 130.7l3.3 .6-3.3 .5zM60.4 131.3l3.3-.6v1.1zM60.4 131.3h6.4M103.9 120.9h12.1M107 120.9l.5 3.3h-1z"/>
<path d="M107 120.9v6.3M116 125.7h6.3M119 125.2l3.3 .5-3.3 .5zM127.1 125.7l3.3-.5v1zM127.1 125.7h10M186.8 120.4l3.3-.1-3.2 1.1zM190.1 120.3l-15 2.4h-6.4M205.6 120.9h7M205.6 121.2h7M207.5 131.3h6.4M208.7 121.2l.6 3.4h-1.1zM208.7 121.2v3h-6.3"/>
<path d="M210.6 130.7l3.3 .6-3.3 .5zM213.9 122.5v11.9M216.4 131.3l3.3-.6v1.1zM216.4 122.2v12.2M216.4 131.3h9.5M76.9 148.3h42M76.9 154.2h42M79.6 145h1l-.5 3.3zM80.1 154.2l.5 3.3h-1zM80.1 141.9v6.4M80.1 154.2v6.3M120.1 155.5v11.8"/>
<path d="M123.3 142.1h6.3M126.3 141.6l3.3 .5-3.3 .5zM128.3 159.6h17.2M129.3 155.5v11.8M130.5 154.2h15M132.3 142.1l3.3-.5v1zM132.3 142.1h20M141.8 150.9h1l-.5 3.3zM142.3 159.6l.5 3.3h-1zM142.3 147.8v6.4M142.3 159.6v6.3M113.8 164.1h6.3"/>
<path d="M116.8 163.5l3.3 .6-3.3 .5zM129.3 164.1l3.3-.6v1.1zM129.3 164.1h6.3"/>
</g>
<path d="M134.2 105.3h-19" fill="none" stroke="#000" stroke-width=".35" stroke-dasharray="6.3 1.3 1.3 1.3 1.3 1.3" stroke-linecap="butt"/>
<path d="M198.1 172.7h76.2v12.8h-76.2M198.1 198.1h76.2" fill="none" stroke="#c0c0c0" stroke-width=".2"/>
<path d="M5.1 5.1h269.2v205.7h-269.2z" fill="none" stroke="#c0c0c0" stroke-width=".5"/>
<g fill="#000">
<path d="M203.4 51l.7 .8-2.7 1.9z"/>
<path d="M134.2 92.6l1 6.4h-2.1zM115.2 92.6l1 6.4h-2z"/>
</g>
<path d="M130.4 89.1l-1.5 3 2.3-2.5zM130 54.2l3.3-.5-.3-1zM114.8 106.8l2.7 2-1.9-2.7zM118.1 47.4l3.3 .6-3.3 .4zM128 48l3.2-.6 .1 1zM127.2 61.4l3.3-.5v1zM118.9 60.9l3.2 .5-3.2 .5zM119 125.2l3.3 .5-3.3 .5zM127.1 125.7l3.3-.5v1zM142.3 110l.5 3.3h-1zM141.8 93.2h1l-.5 3.2zM122.3 94.8l3.3-.5v1.1zM114.3 94.3l3.3 .5-3.3 .6zM107 120.9l.5 3.3h-1zM106.5 106.7h1l-.5 3.3zM118.4 55.2v1l3.3-.5zM216.4 131.3l3.3-.6v1.1zM210.6 130.7l3.3 .6-3.3 .5zM236.6 111.5l1.8 2.8-.9 .4zM231.6 100.6l.9-.4 .8 3.2zM167.1 103.3l1 .2-1.2 3.1zM166 110.9l-.2 3.3-1-.2zM193.4 119.8l3.1-1 .2 1zM186.8 120.4l3.3-.1-3.2 1.1zM210.5 82.4l3.4 .6-3.4 .5zM216.4 83l3.3-.6v1.1zM193.2 95.3l3.3-.5v1zM186 94.8l3.3 .5-3.3 .5zM191 85.7l3.3-.5v1zM186.3 85.2l3.3 .5-3.3 .5zM198.5 73.9l3.3 .3-3.3 .7zM203.1 74l3.3-.7 .1 1zM191 90.7l3.3-.5v1zM199.6 90.2l3.3 .5-3.3 .5zM208.7 121.2l.6 3.4h-1.1zM208.2 117.6h1.1l-.6 3.3zM141.8 39.4h1l-.5 3.3zM142.3 16.3l.5 3.3h-1zM126.3 141.6l3.3 .5-3.3 .5zM132.3 142.1l3.3-.5v1zM129.3 164.1l3.3-.6v1.1zM116.8 163.5l3.3 .6-3.3 .5zM79.6 145h1l-.5 3.3zM80.1 154.2l.5 3.3h-1zM141.8 150.9h1l-.5 3.3zM142.3 159.6l.5 3.3h-1zM76.2 92.3l.5 3.3h-1zM75.7 113.9h1l-.5 3.3zM27.3 117.9h1l-.5 3.3zM27.8 90.8l.5 3.3h-1zM17 117.9h1l-.5 3.3zM17.5 50.2l.5 3.3h-1zM60.4 131.3l3.3-.6v1.1zM41 130.7l3.3 .6-3.3 .5zM76.2 60.1l.5 3.3h-1zM75.7 89h1l-.5 3.3zM53.7 61.5l3.4-.3-.1 1zM48.8 60.6l3.2 .7-3.3 .3zM46.8 85.9l3.3 .7-3.3 .3zM64.9 87.2l3.3-.5v1zM64.9 40.2l3.3-.5v1zM48.9 39.7l3.3 .5-3.3 .5zM64.9 50.3l3-1.3-.6-.9zM34.4 112.3h1l-.5 3.3zM34.9 121.2l.5 3.4h-1zM34.5 96.4l.6 3.4h-1.1zM34 87.5h1.1l-.6 3.3zM39.1 96.2l.5 3.3h-1zM38.6 87.5h1l-.5 3.3z" fill="#808080"/>
<g font-size="4.2" fill="#808080">
<text x="137.1" y="31.2">1.560</text>
<text x="54.7" y="41.8">.750</text>
<text x="81.6" y="46">R.020</text>
<text x="101.3" y="49.4">1.6°</text>
<text x="145.7" y="53.3">R.325</text>
<text x="83.3" y="57.3">R.175</text>
<text x="27.3" y="62.2">.100</text>
<text x="140.3" y="63">.300</text>
<text x="23.3" y="75.5">.320</text>
<text x="71" y="77.6">1.899</text>
<text x="147.9" y="77.1">R.440</text>
<text x="217.7" y="75.1">.080</text>
<text x="18.8" y="83.1">.336</text>
<text x="52.6" y="88.7">4.42°</text>
<text x="170.2" y="87.3">.080</text>
<text x="234.3" y="84.5">.150</text>
<text x="170.2" y="92.3">.701</text>
<text x="12.2" y="96.8">4.197</text>
<text x="92.6" y="96.4">.280</text>
<text x="170.2" y="96.9">.231</text>
<text x="22.6" y="106.2">1.800</text>
<text x="71" y="106.2">1.474</text>
<text x="91.3" y="102.4">R.102</text>
<text x="138.2" y="105.3">.800</text>
<text x="230.7" y="108.6">.514</text>
<text x="102.9" y="118">.644</text>
<text x="148.7" y="119.8">.258</text>
<text x="159.4" y="124.3">.193</text>
<text x="193" y="125.8">.020</text>
<text x="138.2" y="127.3">.280</text>
<text x="47.9" y="132.8">.953</text>
<text x="227.1" y="132.8">.148</text>
<text x="19.2" y="141.5">.334</text>
<text x="153.5" y="143.6">.160</text>
<text x="76" y="152.7">.350</text>
<text x="138.2" y="158.4">.320</text>
<text x="120.5" y="165.6">.540</text>
</g>
<g font-size="4.2">
<text x="225.8" y="37.7">2-12 TAP</text>
<text x="225.8" y="41.9">THRU ALL</text>
<text x="113.6" y="90.9">A</text>
<text x="132.6" y="90.9">A</text>
<text x="86.9" y="147">SECTION A-A</text>
<text x="200.7" y="182.7">CAPSTONE</text>
<text x="238.1" y="182.7">LOWER JAW</text>
<text x="200.8" y="195.4">Z. SCHURR</text>
<text x="225" y="195.5">11/3/23</text>
<text x="243.6" y="195.5">STEEL</text>
<text x="200.6" y="207.1">1:1</text>
<text x="211.1" y="207.1">A</text>
<text x="219.6" y="207.1">1</text>
<text x="227.1" y="207.1">1 OF 1</text>
<text x="243.8" y="207.1">DRW-6</text>
</g>
<g font-size="2.8">
<text x="156.4" y="177.3">UNLESS OTHERWISE SPECIFIED</text>
<text x="200.5" y="176.8">PROJECT NAME:</text>
<text x="238.7" y="177.3">PART NAME:</text>
<text x="160.3" y="185">DIMENSIONS IN INCHES</text>
<text x="166.6" y="189.6">TOLERANCES:</text>
<text x="200.8" y="189.6">DRAWN BY:</text>
<text x="225.5" y="189.6">DATE:</text>
<text x="243.6" y="189.6">MATERIAL:</text>
<text x="168.2" y="196.9">X.XX</text>
<text x="169.9" y="193.2">X.X</text>
<text x="178.5" y="193.2">0.1</text>
<text x="178.5" y="196.9">0.01</text>
<text x="166.6" y="200.7">X.XXX</text>
<text x="178.6" y="200.7">0.003</text>
<text x="199.1" y="202.1">SCALE:</text>
<text x="209.6" y="202.1">SIZE:</text>
<text x="217.8" y="202.1">REV:</text>
<text x="225.3" y="202.1">SHT NUMBER:</text>
<text x="244.6" y="202.1">DRAWING NUMBER:</text>
<text x="163.4" y="204.4">ANGLES</text>
<text x="178.6" y="204.4">0.5</text>
</g>
</svg>
